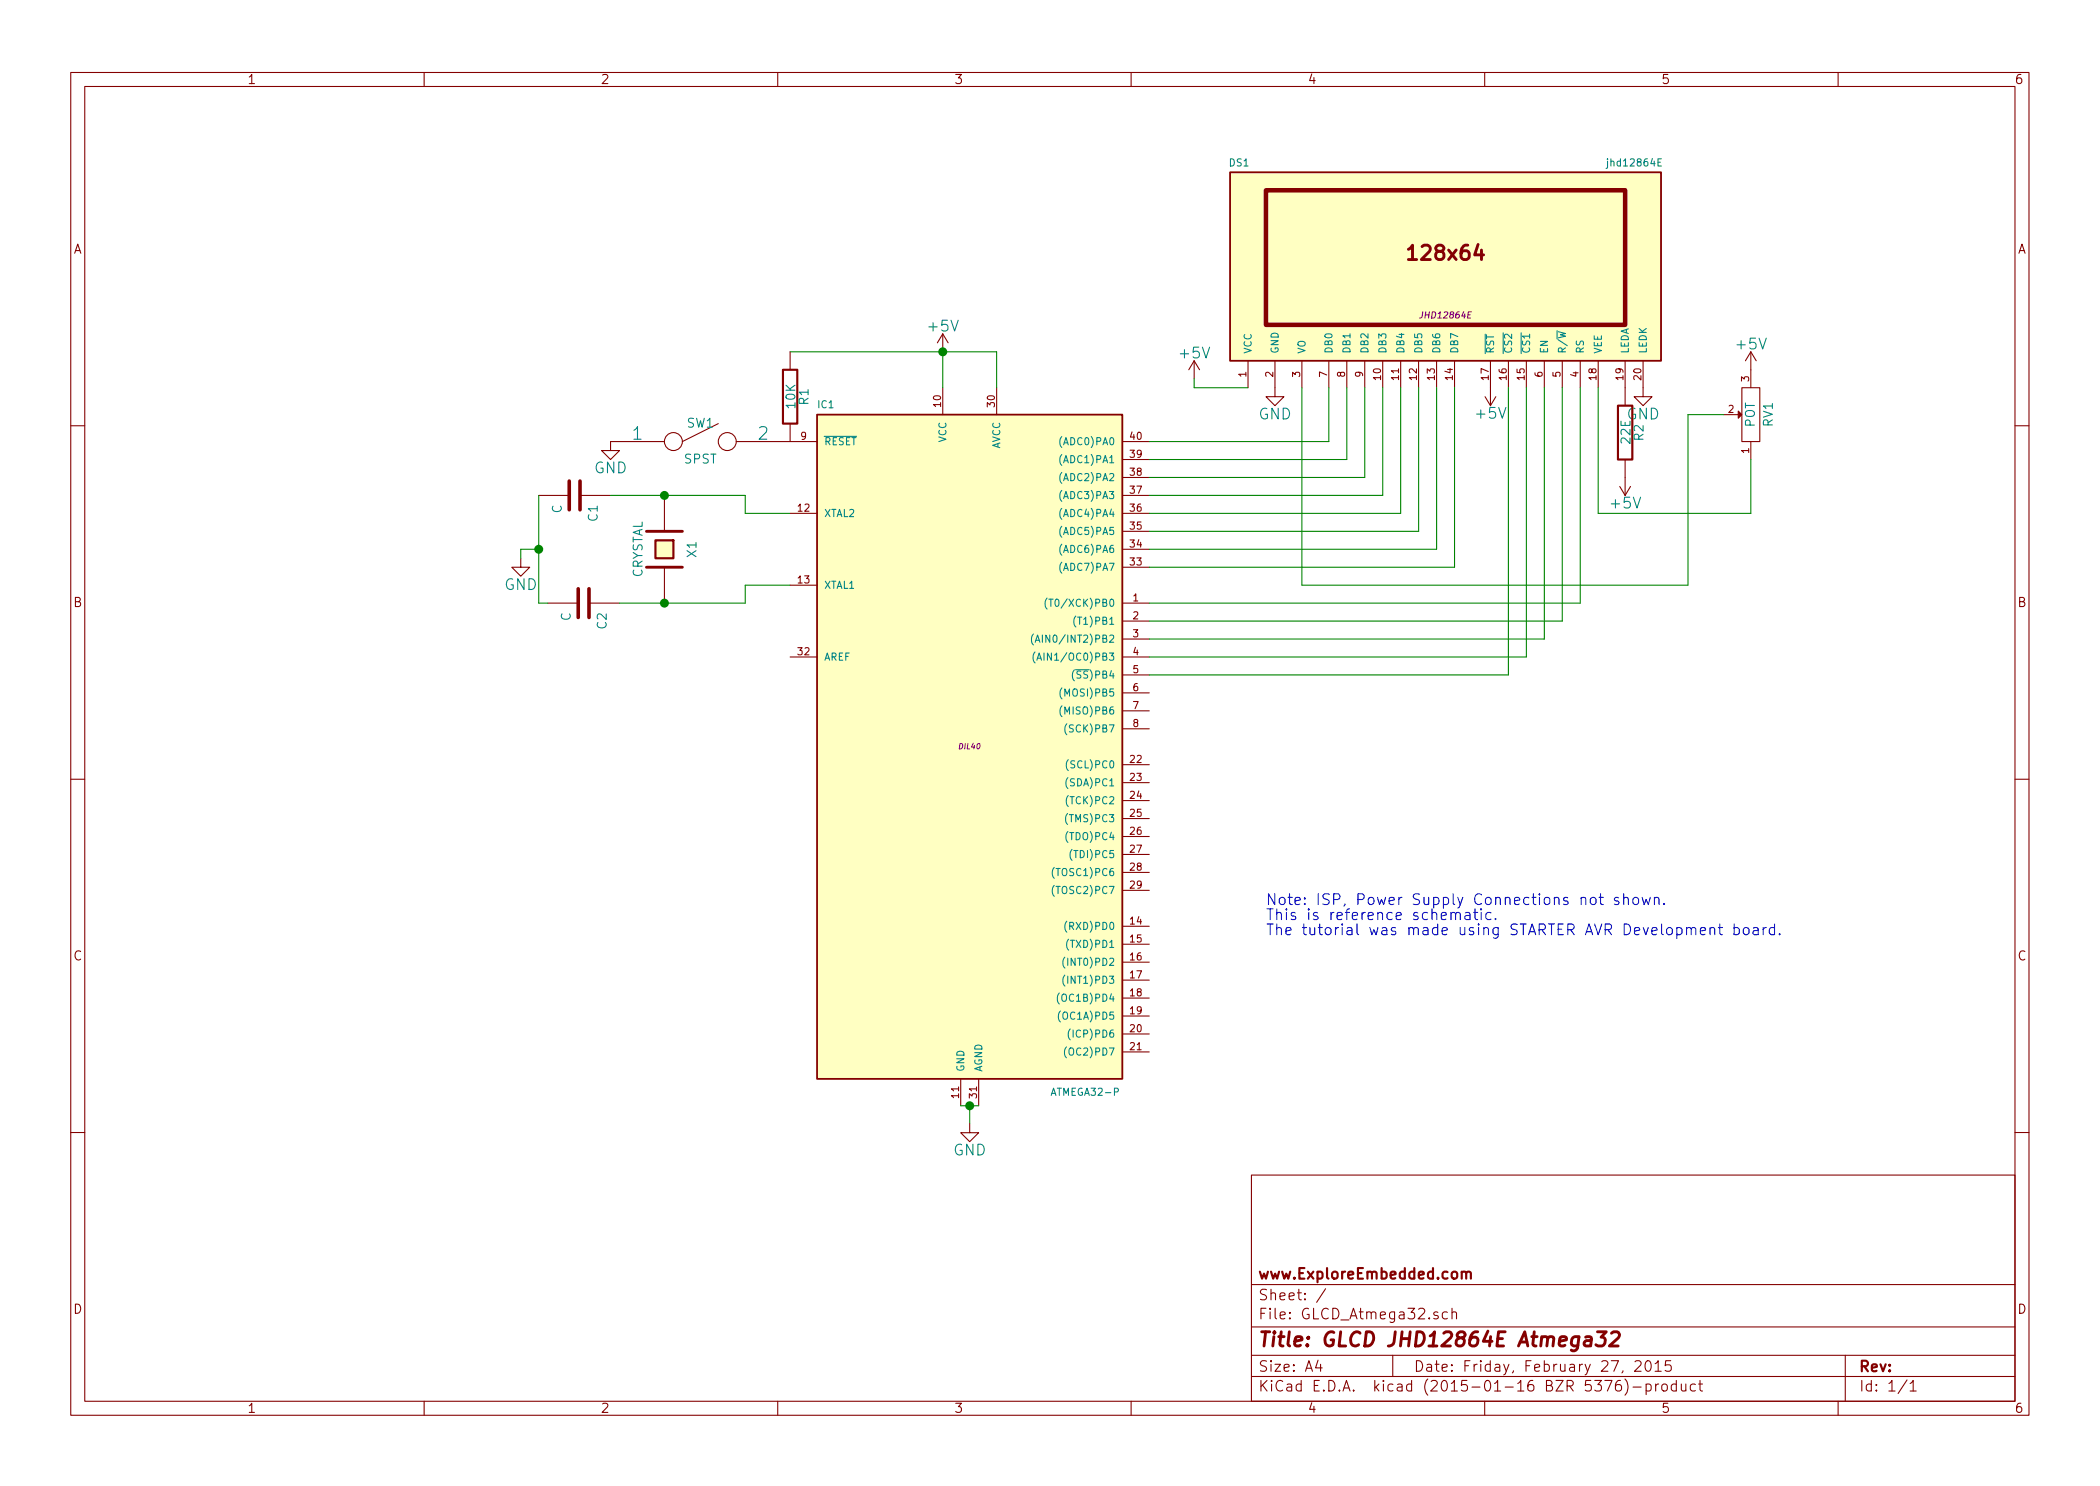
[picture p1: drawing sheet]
<svg xmlns="http://www.w3.org/2000/svg" width="297mm" height="210mm" viewBox="0 0 297 210" stroke-linecap="round" stroke-linejoin="round" font-family="sans-serif">
<g fill="none" stroke="#840000" stroke-width=".15">
<path d="M10 10.3h277v189.9h-277zM12 12.2h273v186.1h-273zM60 10.3v1.9M110 10.3v1.9M160 10.3v1.9M210 10.3v1.9M260 10.3v1.9M101.6 59.9l-5.1 2.6M111.8 49.8v2.5M111.8 59.9v2.6M133.3 47.2v2.6M133.3 54.9v3.8"/>
<path d="M133.3 47.2l-.7 1.3M133.3 47.2l.8 1.3M141 54.9v3.8M168.9 51l-.8 1.3M168.9 51v2.6M168.9 51l.8 1.3M176.5 51v3.9M180.3 51v5.1h1.3l-1.3 1.3-1.2-1.3h1.2M184.1 51v3.9M188 51v3.9M190.5 51v3.9M193 51v3.9"/>
<path d="M195.6 51v3.9M198.1 51v3.9M200.7 51v3.9M203.2 51v3.9M205.7 51v3.9M210.1 56.1l.7 1.3M210.8 51v6.4M211.6 56.1l-.8 1.3M213.4 51v3.9M215.9 51v3.9M218.4 51v3.9M221 51v3.9"/>
<path d="M223.5 51v3.9M226.1 51v3.9M229.9 51v6.4M232.4 51v5.1h1.3l-1.3 1.3-1.3-1.3h1.3M243.8 58.7h2.1M246.4 54.9h2.5v7.6h-2.5zM247.6 49.8v5.1M247.6 49.8l-.7 1.2M247.6 49.8l.8 1.2M10 60.2h2M73.7 79v1.3h1.2l-1.2 1.2-1.3-1.2h1.3M76.2 70.1h4.3"/>
<path d="M82 70.1h4.4M94 62.5h-7.6v1.2h1.2l-1.2 1.3-1.3-1.3h1.3M94 70.1v5.1M104.1 62.5h11.5M111.8 72.6h3.8M158.7 62.5h3.9M158.7 72.6h3.9M158.7 77.7h3.9M158.7 75.2h3.9M158.7 70.1h3.9M158.7 67.6h3.9M158.7 65h3.9"/>
<path d="M229.1 68.8l.8 1.3M229.9 65v5.1M230.6 68.8l-.7 1.3M247.6 62.5v2.5M285 60.2h2M77.5 85.3h4.3M83.3 85.3h4.3M94 80.3v5M111.8 93h3.8M111.8 82.8h3.8M158.7 85.3h3.9M158.7 87.9h3.9"/>
<path d="M158.7 90.4h3.9M158.7 93h3.9M158.7 95.5h3.9M158.7 98h3.9M158.7 80.3h3.9M10 110.3h2M158.7 100.6h3.9M158.7 103.1h3.9M158.7 108.2h3.9M158.7 110.7h3.9M158.7 113.3h3.9M158.7 115.8h3.9"/>
<path d="M158.7 118.4h3.9M285 110.3h2M158.7 131.1h3.9M158.7 133.6h3.9M158.7 136.1h3.9M158.7 138.7h3.9M158.7 120.9h3.9M158.7 123.4h3.9M158.7 126h3.9M135.9 152.6v3.9M137.2 159v1.3h1.2l-1.2 1.2-1.3-1.2h1.3M138.4 152.6v3.9"/>
<path d="M158.7 146.3h3.9M158.7 148.8h3.9M158.7 141.2h3.9M158.7 143.8h3.9M10 160.2h2M177 166.3h108v32h-108zM285 160.2h2M60 198.3v1.9M110 198.3v1.9M160 198.3v1.9M177 194.8h108M177 191.8h108"/>
<path d="M177 187.8h108M177 181.8h108M186.4 192.5l-.3 1h.9M186.8 193v1M187.5 182.3l-1.3 2M197 191.8v3M203.4 185.7a.37 .37 0 0 0-.6 .1v.1a.54 .54 0 0 0 .6 .3l.1 .1-.1 .2-.2 .1-.4-.1M204.7 185.7l-.4-.1-.3 .3 .1 .6 .2 .1 .4-.1M205.4 185.7a.38 .38 0 0 1 .6 .1v.8M205.4 185.1v1.5M210 198.3v1.9M227 195.3h1l-.6 1.5"/>
<path d="M229.2 195.3a.59 .59 0 0 0-.7 .7l.1 .7 .2 .1h.3l.2-.1 .1-.5-.2-.2-.4-.1-.3 .3M229.8 195.1a1.71 1.71 0 0 1 0 2.3M231 196.3h1.1M231.3 192.7l.2-.2 .5 .1a.37 .37 0 0 1 .1 .6l-.9 .8h.9M232.8 192.7a.35 .35 0 0 1 .4-.2 .35 .35 0 0 1 .3 .3 .77 .77 0 0 1-.5 1.2 .9 .9 0 0 1-.2-1.3zM232.8 195.9a.48 .48 0 0 1 .7 .1l.1 .1-.1 .6a.48 .48 0 0 1-.7 0M232.8 195.8v1.5M234.1 193l.4-.5v1.5M234.1 194h.9M234.2 195.8v1M234.6 195.8l-.3 .1-.1 .2M235.1 196a.41 .41 0 0 1 .7 .1v.4a.41 .41 0 0 1-.4 .3 .41 .41 0 0 1-.3-.3z"/>
<path d="M236.3 192.5h-.7l-.1 .7a.62 .62 0 0 1 .7 0l.2 .2-.1 .5-.2 .1h-.3l-.3-.1M237.1 195.9l-.4-.1-.3 .3 .1 .6 .2 .1 .4-.1M237.1 195.3v1.5M237.8 195.8l.1 .9a.4 .4 0 0 0 .6 0M238.5 195.8v1M239.8 195.9l-.4-.1-.3 .3 .1 .6 .2 .1 .4-.1M240.3 195.8h.5M240.5 195.3v1.3l.2 .2h.1M260 198.3v1.9M261 191.8v6.5M269.7 195.2l-1.2 2M270.2 195.8l.4-.5v1.5"/>
<path d="M270.2 196.8h.8"/>
<circle cx="95.2" cy="62.5" r="1.27"/>
<circle cx="102.9" cy="62.5" r="1.27"/>
</g>
<path d="M91.4 75.2h5.1M91.4 80.3h5.1M224.3 189.2l.2-.1 .5 .1 .1 .2-.1 1M225.1 189.6l-.7 .1a.4 .4 0 0 0-.3 .3 .4 .4 0 0 0 .2 .4h.5l.2-.1M226 188.4h1.2l-.7 .8a.48 .48 0 0 1 .6 .4l-.1 .5-.2 .2-.2 .1h-.6l-.3-.1M227.9 188.6l.3-.2h.5a.52 .52 0 0 1 .4 .6l-.2 .3-1.3 1.1h1.3" fill="none" stroke="#840000" stroke-width=".41"/>
<path d="M110.7 52.3h2.1v7.6h-2.1zM228.9 57.4h2v7.6h-2zM92.7 76.4h2.5v2.6h-2.5zM206.8 180.1a.38 .38 0 0 1 .6 0v.8M207.4 180.1a.36 .36 0 0 1 .3-.2 .36 .36 0 0 1 .4 .2v.8" fill="none" stroke="#840000" stroke-width=".3"/>
<g fill="#ffffc2" stroke="#ffffc2" stroke-width=".25">
<path d="M115.6 58.7h43.1v93.9h-43.1z"/>
<path d="M174 24.4h60.9v26.6h-60.9z"/>
<path d="M92.7 76.4h2.5v2.6h-2.5z"/>
</g>
<path d="M174 24.4h60.9v26.6h-60.9zM115.6 58.7h43.1v93.9h-43.1z" fill="none" stroke="#840000" stroke-width=".25"/>
<g fill="none" stroke="#008484" stroke-width=".15">
<path d="M234.5 23h.3M235 22.5h-.5v1h.5M210.1 47.3v2.7M212.6 47.1v2.9M215.2 47.1v2.9M220.2 46.8v1.1M116.6 61.7h4.6M146.2 89.7a1.2 1.2 0 0 0 0 1.6M146.4 92.2a1.2 1.2 0 0 0 0 1.6M146.4 90.9l.4-1 .3 1M146.5 90.6h.5M146.7 93.4l.3-1 .3 1"/>
<path d="M146.8 93.1h.4M148.1 84.6a1.2 1.2 0 0 0 0 1.6M148.4 84.8h.5M150.2 97.3a1.2 1.2 0 0 0 0 1.6M150.2 99.9a1.2 1.2 0 0 0 0 1.5M152 94.8a1.2 1.2 0 0 0 0 1.5M152.2 87.2a1.2 1.2 0 0 0 0 1.5M150.9 102.4a1.2 1.2 0 0 0 0 1.6M149.1 122.7a1.2 1.2 0 0 0 0 1.6M149.1 125.3a1.2 1.2 0 0 0 0 1.5M150.6 135.4a1.2 1.2 0 0 0 0 1.6M150.6 138a1.2 1.2 0 0 0 0 1.5"/>
<path d="M150.9 130.3a1.2 1.2 0 0 0 0 1.6M151.6 120.2a1.2 1.2 0 0 0 0 1.5M149.8 140.5a1.2 1.2 0 0 0 0 1.6M150 143a1.2 1.2 0 0 0 0 1.6M150.9 148.1a1.2 1.2 0 0 0 0 1.6M151.4 145.6a1.2 1.2 0 0 0 0 1.5"/>
</g>
<path d="M179.1 26.9h50.8v19.1h-50.8z" fill="none" stroke="#840000" stroke-width=".63"/>
<path d="M245.9 58.2l.5 .5-.5 .5z" fill="#840000" stroke="#840000" stroke-width=".15"/>
<g fill="none" stroke="#008400" stroke-width=".15">
<path d="M111.8 49.8h29.2v5.1M133.3 49.8v5.1M168.9 53.6v1.3h7.6M184.1 54.9v27.9h54.7v-24.1h5M188 54.9v7.6h-25.4M190.5 54.9v10.1h-27.9M193 54.9v12.7h-30.4M195.6 54.9v15.2h-33M198.1 54.9v17.7h-35.5M200.7 54.9v20.3h-38.1M203.2 54.9v22.8h-40.6M205.7 54.9v25.4h-43.1"/>
<path d="M213.4 54.9v40.6h-50.8M215.9 54.9v38.1h-53.3M218.4 54.9v35.5h-55.8M221 54.9v33h-58.4M223.5 54.9v30.4h-60.9M226.1 54.9v17.7h21.5v-7.6M76.2 77.7h-2.5v1.3M76.2 70.1v15.2h1.3M86.4 70.1h19v2.5h6.4M111.8 82.8h-6.4v2.5h-17.8M135.9 156.5h2.5M137.2 156.5v2.5"/>
</g>
<g fill="#008400" stroke="#008400" stroke-width=".25">
<circle cx="137.2" cy="156.5" r=".51"/>
<circle cx="133.4" cy="49.8" r=".51"/>
<circle cx="94" cy="70.1" r=".51"/>
<circle cx="94" cy="85.3" r=".51"/>
<circle cx="76.2" cy="77.7" r=".51"/>
</g>
<path d="M80.5 68.1v4M82 68.1v4M81.8 83.3v4.1M83.3 83.3v4.1" fill="none" stroke="#840000" stroke-width=".51"/>
<g fill="none" stroke="#0000c2" stroke-width=".15">
<path d="M205.9 129.3a.35 .35 0 0 1 .3-.2 .35 .35 0 0 1 .4 .2v.8M207.3 129.2l.1-.1 .4 .1 .1 .9M207.9 129.5h-.5a.3 .3 0 0 0-.2 .3 .3 .3 0 0 0 .2 .3l.5-.1M208.6 128.6v1.3l.1 .1 .3 .1M209.5 129.1v1M210.9 129.2a.48 .48 0 0 0-.7 .1v.5a.48 .48 0 0 0 .7 .2M211.5 130h.1l-.1 .1v-.1v.1M226.2 127h.6M226.4 126.5v1.3l.1 .1 .3 .1M228.9 127h-.3l-.3 .2 .1 .2 .5 .2 .1 .1-.1 .2-.1 .1-.5-.1M229.7 127.1a.38 .38 0 0 1 .6 .1v.8M229.7 126.5v1.5"/>
<path d="M231 127.1a.42 .42 0 0 1 .5-.1 .42 .42 0 0 1 .3 .3v.4a.43 .43 0 0 1-.4 .3 .43 .43 0 0 1-.4-.3zM232.3 127l.3 1 .2-.7 .3 .7 .3-1M234 127.1a.38 .38 0 0 1 .7 .1v.8M234 127v1M235.4 127.8l.1 .1-.1 .1-.1-.1 .1-.1v.2M241.9 131.4a.38 .38 0 0 1 .6 .1v.8M241.9 131.2v1.1M243.1 131.2h.5M243.3 130.7v1.3v.2l.3 .1M245.3 131.3a.48 .48 0 0 1 .6 .1l.1 .6a.48 .48 0 0 1-.7 .2M245.3 130.7v1.6M246.7 131.4a.42 .42 0 0 1 .4-.2 .42 .42 0 0 1 .3 .3v.5a.43 .43 0 0 1-.4 .3 .43 .43 0 0 1-.4-.3z"/>
<path d="M248 131.3l.2-.1 .4 .1 .1 1M248.7 131.6l-.5 .1a.3 .3 0 0 0-.3 .3 .3 .3 0 0 0 .3 .3l.5-.1M249.4 131.2v1.1M249.8 131.2l-.2 .1-.2 .2M251 131.3a.48 .48 0 0 0-.7 .1v.6a.48 .48 0 0 0 .7 .2M251 130.7v1.6M251.7 132.1l.1 .1-.1 .1-.1-.1 .1-.1v.2"/>
</g>
<g font-size="2.8" fill="#840000">
<text x="199.7" y="36.8">128x64</text>
<text x="178" y="190.5">Title: GLCD JHD12864E Atmega32</text>
</g>
<g font-size="2.5" fill="#008484">
<text x="89.5" y="62.2">1</text>
<text x="107.3" y="62.2">2</text>
</g>
<g font-size="2.1" fill="#008484">
<text x="131.4" y="46.9">+5V</text>
<text x="167" y="50.7">+5V</text>
<text x="245.7" y="49.4">+5V</text>
<text x="178" y="59.4">GND</text>
<text x="208.9" y="59.3">+5V</text>
<text x="230" y="59.4">GND</text>
<text x="84" y="67">GND</text>
<text x="228" y="72">+5V</text>
<text x="71.3" y="83.5">GND</text>
<text x="134.8" y="163.5">GND</text>
</g>
<g font-size="2.1" fill="#0000c2">
<text x="179.1" y="128.1">Note: ISP, Power Supply Connections not shown.</text>
<text x="179.1" y="130.2">This is reference schematic.</text>
<text x="179.1" y="132.3">The tutorial was made using STARTER AVR Development board.</text>
</g>
<g font-size="2.1" fill="#840000">
<text x="178" y="184">Sheet: /</text>
<text x="178" y="181">www.ExploreEmbedded.com</text>
<text x="178" y="186.7">File: GLCD_Atmega32.sch</text>
<text x="178" y="196.9">KiCad E.D.A. kicad (2015-01-16 BZR 5376)-product</text>
<text x="178" y="194.1">Size: A4</text>
<text x="200" y="194.1">Date: Friday, February 27, 2015</text>
<text x="263" y="194.1">Rev:</text>
<text x="263" y="196.9">Id: 1/1</text>
</g>
<g font-size="1.8" fill="#840000">
<text x="35" y="11.9">1</text>
<text x="85" y="11.9">2</text>
<text x="135" y="11.9">3</text>
<text x="185" y="11.9">4</text>
<text x="235" y="11.9">5</text>
<text x="285" y="11.9">6</text>
<text x="10.4" y="35.9">A</text>
<text x="285.4" y="35.9">A</text>
<text x="10.4" y="85.9">B</text>
<text x="285.4" y="85.9">B</text>
<text x="10.4" y="135.9">C</text>
<text x="285.4" y="135.9">C</text>
<text x="10.4" y="185.9">D</text>
<text x="285.4" y="185.9">D</text>
<text x="35" y="199.9">1</text>
<text x="85" y="199.9">2</text>
<text x="135" y="199.9">3</text>
<text x="185" y="199.9">4</text>
<text x="235" y="199.9">5</text>
<text x="285" y="199.9">6</text>
</g>
<g font-size="1.8" fill="#008484">
<text x="112.5" y="57.7" transform="rotate(-90 112.5 57.7)">10K</text>
<text x="114.4" y="57.2" transform="rotate(-90 114.4 57.2)">R1</text>
<text x="96.7" y="65.6">SPST</text>
<text x="97.2" y="60.5">SW1</text>
<text x="230.6" y="62.7" transform="rotate(-90 230.6 62.7)">22E</text>
<text x="232.5" y="62.3" transform="rotate(-90 232.5 62.3)">R2</text>
<text x="248.2" y="60.5" transform="rotate(-90 248.2 60.5)">POT</text>
<text x="250.7" y="60.3" transform="rotate(-90 250.7 60.3)">RV1</text>
<text x="79.5" y="72.6" transform="rotate(-90 79.5 72.6)">C</text>
<text x="84.5" y="73.7" transform="rotate(-90 84.5 73.7)">C1</text>
<text x="90.9" y="81.9" transform="rotate(-90 90.9 81.9)">CRYSTAL</text>
<text x="98.5" y="78.8" transform="rotate(-90 98.5 78.8)">X1</text>
<text x="80.7" y="87.9" transform="rotate(-90 80.7 87.9)">C</text>
<text x="85.8" y="89" transform="rotate(-90 85.8 89)">C2</text>
</g>
<g font-size="1.4" fill="#008484">
<text x="173.9" y="23.5">DS1</text>
<text x="227.6" y="23.5">jhd12864E</text>
<text x="177" y="50" transform="rotate(-90 177 50)">VCC</text>
<text x="180.8" y="50" transform="rotate(-90 180.8 50)">GND</text>
<text x="184.7" y="50" transform="rotate(-90 184.7 50)">VO</text>
<text x="188.5" y="50" transform="rotate(-90 188.5 50)">DB0</text>
<text x="191" y="50" transform="rotate(-90 191 50)">DB1</text>
<text x="193.5" y="50" transform="rotate(-90 193.5 50)">DB2</text>
<text x="196.1" y="50" transform="rotate(-90 196.1 50)">DB3</text>
<text x="198.6" y="50" transform="rotate(-90 198.6 50)">DB4</text>
<text x="201.2" y="50" transform="rotate(-90 201.2 50)">DB5</text>
<text x="203.7" y="50" transform="rotate(-90 203.7 50)">DB6</text>
<text x="206.2" y="50" transform="rotate(-90 206.2 50)">DB7</text>
<text x="211.3" y="50" transform="rotate(-90 211.3 50)">RST</text>
<text x="213.9" y="50" transform="rotate(-90 213.9 50)">CS2</text>
<text x="216.4" y="50" transform="rotate(-90 216.4 50)">CS1</text>
<text x="218.9" y="50" transform="rotate(-90 218.9 50)">EN</text>
<text x="221.5" y="50" transform="rotate(-90 221.5 50)">R/W</text>
<text x="224" y="50" transform="rotate(-90 224 50)">RS</text>
<text x="226.6" y="50" transform="rotate(-90 226.6 50)">VEE</text>
<text x="230.4" y="50" transform="rotate(-90 230.4 50)">LEDA</text>
<text x="232.9" y="50" transform="rotate(-90 232.9 50)">LEDK</text>
<text x="115.7" y="57.8">IC1</text>
<text x="116.6" y="63">RESET</text>
<text x="133.9" y="62.7" transform="rotate(-90 133.9 62.7)">VCC</text>
<text x="141.5" y="63.7" transform="rotate(-90 141.5 63.7)">AVCC</text>
<text x="150.2" y="63">(ADC0)PA0</text>
<text x="150.2" y="65.5">(ADC1)PA1</text>
<text x="150.2" y="70.6">(ADC3)PA3</text>
<text x="150.2" y="68.1">(ADC2)PA2</text>
<text x="116.6" y="73.1">XTAL2</text>
<text x="150.2" y="75.7">(ADC5)PA5</text>
<text x="150.2" y="73.1">(ADC4)PA4</text>
<text x="116.6" y="83.3">XTAL1</text>
<text x="150.2" y="80.8">(ADC7)PA7</text>
<text x="150.2" y="78.2">(ADC6)PA6</text>
<text x="149" y="85.8">(T0/XCK)PB0</text>
<text x="152.4" y="88.4">(T1)PB1</text>
<text x="116.6" y="93.5">AREF</text>
<text x="147.3" y="90.9">(AIN0/INT2)PB2</text>
<text x="147.5" y="93.5">(AIN1/OC0)PB3</text>
<text x="150.4" y="98.5">(MOSI)PB5</text>
<text x="150.4" y="101.1">(MISO)PB6</text>
<text x="152.1" y="96">(SS)PB4</text>
<text x="151.1" y="103.6">(SCK)PB7</text>
<text x="151.1" y="111.2">(SDA)PC1</text>
<text x="151.1" y="113.8">(TCK)PC2</text>
<text x="151.2" y="108.7">(SCL)PC0</text>
<text x="151.1" y="116.3">(TMS)PC3</text>
<text x="151.1" y="118.9">(TDO)PC4</text>
<text x="149.3" y="123.9">(TOSC1)PC6</text>
<text x="151.8" y="121.4">(TDI)PC5</text>
<text x="149.3" y="126.5">(TOSC2)PC7</text>
<text x="151.1" y="131.6">(RXD)PD0</text>
<text x="151" y="136.6">(INT0)PD2</text>
<text x="151.2" y="134.1">(TXD)PD1</text>
<text x="150.1" y="141.7">(OC1B)PD4</text>
<text x="151" y="139.2">(INT1)PD3</text>
<text x="150.1" y="144.3">(OC1A)PD5</text>
<text x="151.1" y="149.3">(OC2)PD7</text>
<text x="151.7" y="146.8">(ICP)PD6</text>
<text x="136.4" y="151.6" transform="rotate(-90 136.4 151.6)">GND</text>
<text x="138.9" y="151.6" transform="rotate(-90 138.9 151.6)">AGND</text>
<text x="148.9" y="155">ATMEGA32-P</text>
</g>
<g font-size="1.4" fill="#840000">
<text x="176.3" y="53.3" transform="rotate(-90 176.3 53.3)">1</text>
<text x="180.1" y="53.3" transform="rotate(-90 180.1 53.3)">2</text>
<text x="183.9" y="53.3" transform="rotate(-90 183.9 53.3)">3</text>
<text x="187.7" y="53.3" transform="rotate(-90 187.7 53.3)">7</text>
<text x="190.2" y="53.3" transform="rotate(-90 190.2 53.3)">8</text>
<text x="192.8" y="53.3" transform="rotate(-90 192.8 53.3)">9</text>
<text x="195.3" y="53.7" transform="rotate(-90 195.3 53.7)">10</text>
<text x="197.9" y="53.7" transform="rotate(-90 197.9 53.7)">11</text>
<text x="200.4" y="53.7" transform="rotate(-90 200.4 53.7)">12</text>
<text x="202.9" y="53.7" transform="rotate(-90 202.9 53.7)">13</text>
<text x="205.5" y="53.7" transform="rotate(-90 205.5 53.7)">14</text>
<text x="210.6" y="53.7" transform="rotate(-90 210.6 53.7)">17</text>
<text x="213.1" y="53.7" transform="rotate(-90 213.1 53.7)">16</text>
<text x="215.6" y="53.7" transform="rotate(-90 215.6 53.7)">15</text>
<text x="218.2" y="53.3" transform="rotate(-90 218.2 53.3)">6</text>
<text x="220.7" y="53.3" transform="rotate(-90 220.7 53.3)">5</text>
<text x="223.3" y="53.3" transform="rotate(-90 223.3 53.3)">4</text>
<text x="225.8" y="53.7" transform="rotate(-90 225.8 53.7)">18</text>
<text x="229.6" y="53.7" transform="rotate(-90 229.6 53.7)">19</text>
<text x="232.2" y="53.7" transform="rotate(-90 232.2 53.7)">20</text>
<text x="247.4" y="54" transform="rotate(-90 247.4 54)">3</text>
<text x="133.1" y="57.6" transform="rotate(-90 133.1 57.6)">10</text>
<text x="140.7" y="57.6" transform="rotate(-90 140.7 57.6)">30</text>
<text x="244.5" y="58.4">2</text>
<text x="113.3" y="62.2">9</text>
<text x="159.9" y="62.2">40</text>
<text x="159.9" y="64.8">39</text>
<text x="247.4" y="64.1" transform="rotate(-90 247.4 64.1)">1</text>
<text x="159.9" y="69.8">37</text>
<text x="159.9" y="67.3">38</text>
<text x="112.9" y="72.4">12</text>
<text x="159.9" y="77.5">34</text>
<text x="159.9" y="74.9">35</text>
<text x="159.9" y="72.4">36</text>
<text x="112.9" y="82.5">13</text>
<text x="159.9" y="80">33</text>
<text x="160.3" y="85.1">1</text>
<text x="160.3" y="87.6">2</text>
<text x="112.9" y="92.7">32</text>
<text x="160.3" y="90.2">3</text>
<text x="160.3" y="92.7">4</text>
<text x="160.3" y="95.2">5</text>
<text x="160.3" y="97.8">6</text>
<text x="160.3" y="100.3">7</text>
<text x="159.9" y="107.9">22</text>
<text x="160.3" y="102.9">8</text>
<text x="159.9" y="110.5">23</text>
<text x="159.9" y="113">24</text>
<text x="159.9" y="115.6">25</text>
<text x="159.9" y="118.1">26</text>
<text x="159.9" y="120.6">27</text>
<text x="159.9" y="123.2">28</text>
<text x="159.9" y="125.7">29</text>
<text x="159.9" y="130.8">14</text>
<text x="159.9" y="133.3">15</text>
<text x="159.9" y="135.9">16</text>
<text x="159.9" y="138.4">17</text>
<text x="159.9" y="141">18</text>
<text x="159.9" y="143.5">19</text>
<text x="159.9" y="146">20</text>
<text x="159.9" y="148.6">21</text>
<text x="135.6" y="155.3" transform="rotate(-90 135.6 155.3)">11</text>
<text x="138.2" y="155.3" transform="rotate(-90 138.2 155.3)">31</text>
</g>
<text font-size="1.2" fill="#840084" x="201.1" y="45.1">JHD12864E</text>
<text font-size="1.1" fill="#840084" x="135.7" y="106">DIL40</text>
</svg>
